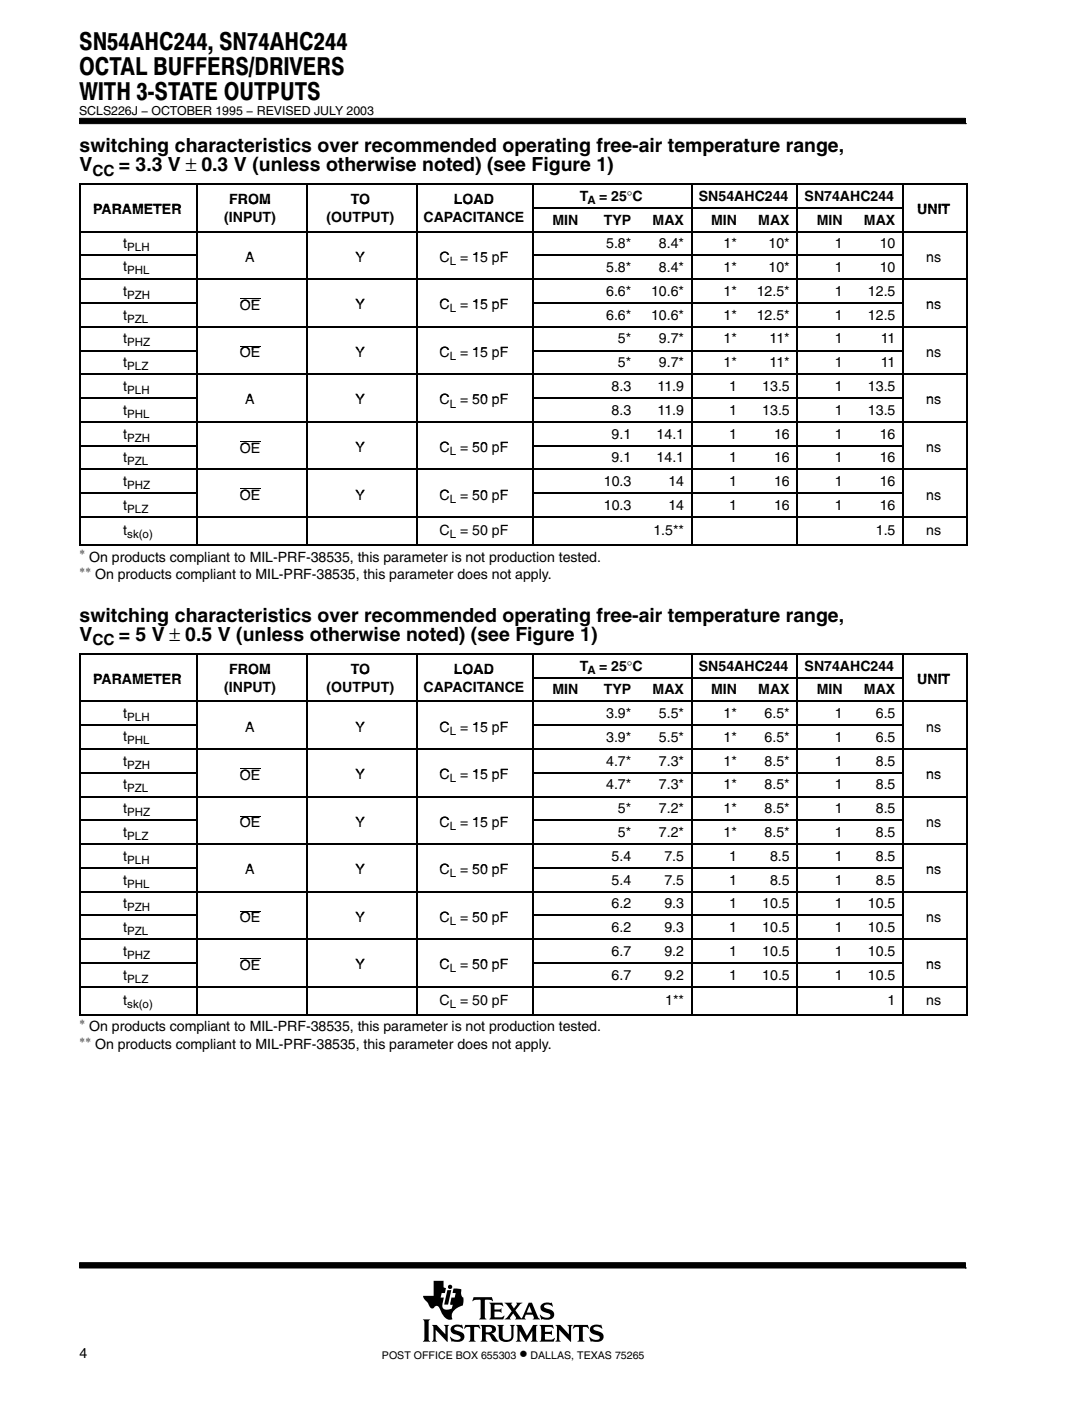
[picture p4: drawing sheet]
<svg xmlns="http://www.w3.org/2000/svg" width="216mm" height="280mm" viewBox="0 0 216 280" stroke-linecap="round" stroke-linejoin="round" font-family="sans-serif">
<g fill="#000" stroke="#000" stroke-width=".2">
<path d="M15.9 23.6v1.1h176.9v-1.1z" fill-rule="evenodd"/>
<path d="M15.9 252v1h176.9v-1z" fill-rule="evenodd"/>
</g>
<g fill="#000">
<path d="M89.3 257.4h.8l-.6 2.9h-.8z"/>
<path d="M84.4 263.3h1.5l-.3 .3v3.8l.3 .3h-1.5l.3-.5v-3.4z" fill-rule="evenodd"/>
<path d="M86.2 264.4h1l1.7 1.9v-1.5l-.3-.4h1.1l-.3 .3v3.1l-2.4-2.5v2l.3 .4h-1.1l.3-.5v-2.3z" fill-rule="evenodd"/>
<path d="M86.6 255.6h2v1.3l.4 .1-.2 1h-.6l-.2 .9h.6l-.2 1.1a.93 .93 0 0 0 .1 1.1 .93 .93 0 0 0 1.1 .2l.6-.2 .2-.8h-.5l.2-1.4h.7l.2-.9h-.7l.3-.9 1.5 .2v.9l.1 .5 .3 .2v.7l-.1 .9-.6 .2a2.75 2.75 0 0 0-1.6 1.9l.1 .6-.3 .1a1.67 1.67 0 0 1-1.8-1.3l-.3-.7a.68 .68 0 0 0-.5-.7 .68 .68 0 0 0-.8 .4h-.1a.74 .74 0 0 1-.9-.6l-1-1.4-.1-.4h2.1z" fill-rule="evenodd"/>
<path d="M90.2 264.7a2.09 2.09 0 0 1 1.9-.3l.1-.1 .3 .8h-.1a1.23 1.23 0 0 0-1.7-.1l.1 .4 .9 .3a1.07 1.07 0 0 1 1 1.3 1.07 1.07 0 0 1-1.4 .8l-.9-.2-.2 .1-.4-.9 .1-.1a1.38 1.38 0 0 0 2.1 .3 1.72 1.72 0 0 0-1.5-.9 .91 .91 0 0 1-.3-1.4z" fill-rule="evenodd"/>
<path d="M92.9 264.4h2.8l.2 .7-.5-.3h-.6l-.1 .1v2.4l.3 .4h-1.4l.2-.2 .1-.3v-2.3l-.7-.1-.6 .3z" fill-rule="evenodd"/>
<path d="M94.6 258.8h3.6l.2 .9-.6-.3-1 .1v3.4l.3 .4h-1.4l.3-.4v-3.4l-1-.1-.7 .2z" fill-rule="evenodd"/>
<path d="M95.9 264.4h2.1a.85 .85 0 0 1 1 .8 .85 .85 0 0 1-.9 .9l.5 .3 .6 .9 .4 .3-.2 .1a1.11 1.11 0 0 1-1.4-.9l-.3-.4-.7-.1v1l.3 .4h-1.4l.3-.5v-2.3z" fill-rule="evenodd"/>
<path d="M97.7 259.9h2.6l.2 .8-.7-.4-1.1 .1v.9h1.1l.3-.2v.9l-.3-.3h-1.1v1l.1 .2h1.3l.5-.4 .1 .1-.2 .7h-2.8l.3-.6v-2.2z" fill-rule="evenodd"/>
<path d="M99.3 264.4h1.3l-.3 .3v2.1l.3 .5a1.07 1.07 0 0 0 1.4-.3l.1-2.1-.3-.5h1l-.3 .3v1.9a1.34 1.34 0 0 1-1.9 1.1 1.08 1.08 0 0 1-1-1.1v-1.9z" fill-rule="evenodd"/>
<path d="M103 264.4h1.1l1.1 2.2 1.2-2.2h.9l-.3 .4v2.5l.4 .4h-1.4l.3-.4v-1.7l-1.3 2.2-1.3-2.3v1.8l.4 .4h-1.1l.3-.5v-2.3z" fill-rule="evenodd"/>
<path d="M100.7 259.9h1.6l-.2 .5 .5 .7 .6-.9-.1-.3h1.2l-.5 .4-.9 1.2 1.2 1.6 1.5-3.2h.6l1.2 2.9 .4 .5-1.4-.1a.24 .24 0 0 0 .2-.2 .24 .24 0 0 0 0-.2l-.2-.5h-1.4l-.3 .7 .3 .3h-2.2l.2-.4-.5-.8-.7 .8 .2 .4h-1.3l.6-.5 .9-1.1z" fill-rule="evenodd"/>
<path d="M108.2 260.3a1.87 1.87 0 0 1 1.4-.4l.4 .1 .2-.1 .1 .8a1.24 1.24 0 0 0-1.7-.1l.1 .3 .7 .3a1.08 1.08 0 0 1 1.3 1 1.08 1.08 0 0 1-1.2 1.1l-1.2-.1-.2 .1-.3-.9 .8 .5h.7a.47 .47 0 0 0 .6-.4 .47 .47 0 0 0-.5-.5h-.2a1.11 1.11 0 0 1-1.2-1.6z" fill-rule="evenodd"/>
<path d="M107.7 264.4h2.6l.2 .7-.6-.3-1.1 .1v.9h1l.4-.3v.9l-.3-.2h-1.1v1l1.4 .1 .5-.3-.2 .7h-2.8l.3-.3 .1-1.1-.1-1.6z" fill-rule="evenodd"/>
<path d="M110.9 264.4h1l1.7 1.9v-1.5l-.3-.4h1l-.3 .4v3l-2.4-2.5v2l.3 .4h-1l.3-.4v-2.5z" fill-rule="evenodd"/>
<path d="M114.6 264.4h2.8l.2 .7-.5-.3h-.6l-.1 .1v2.4l.3 .4h-1.4l.3-.4v-2.4l-.1-.1h-.6l-.6 .3z" fill-rule="evenodd"/>
<path d="M118.1 264.6l.5-.2h1.3l.1-.1 .3 .8h-.1a1.13 1.13 0 0 0-1.7-.1l.1 .4 .8 .2a1.07 1.07 0 0 1 1.1 1.1 1.07 1.07 0 0 1-1.2 1.1l-1.1-.2-.2 .1-.4-.9a1.82 1.82 0 0 0 2 .4h.1a.53 .53 0 0 0-.1-.7 .53 .53 0 0 0-.6-.1 1.09 1.09 0 0 1-1-.6 1.09 1.09 0 0 1 .1-1.2z" fill-rule="evenodd"/>
<circle cx="89.9" cy="256.8" r=".42"/>
</g>
<g fill="#fff">
<path d="M105.7 260.6l.5 1.3h-1z"/>
<path d="M97 264.8h.2a.67 .67 0 0 1 .8 0 .67 .67 0 0 1 .2 .7l-.5 .3-.7 .1z" fill-rule="evenodd"/>
</g>
<g fill="none" stroke="#000" stroke-width=".32">
<path d="M15.9 36.8h177.3M16 36.6v72.3M39.2 36.6v72.3M61.3 36.6v72.3M83.3 36.6v72.3M106.5 36.6v72.3M138.1 36.6v72.3M159.2 36.6v72.3M180.3 36.6v72.3M193 36.6v72.3M15.9 46.2h177.3M15.9 51h23.2"/>
<path d="M15.9 55.7h177.3M106.3 41.5h73.9M106.3 51h73.9M15.9 60.5h23.2M15.9 65.2h177.3M15.9 70h23.2M15.9 74.7h177.3M15.9 79.4h23.2M106.3 60.5h73.9M106.3 70h73.9M106.3 79.4h73.9M15.9 84.2h177.3"/>
<path d="M15.9 88.9h23.2M15.9 93.7h177.3M15.9 98.4h23.2M106.3 88.9h73.9M106.3 98.4h73.9M15.9 103.2h177.3M15.9 108.7h177.3M15.9 130.5h177.3M15.9 140h177.3M16 130.3v72.3M39.2 130.3v72.3M61.3 130.3v72.3"/>
<path d="M83.3 130.3v72.3M106.3 135.2h73.9M106.5 130.3v72.3M138.1 130.3v72.3M159.2 130.3v72.3M180.3 130.3v72.3M193 130.3v72.3M15.9 144.7h23.2M15.9 149.5h177.3M15.9 154.2h23.2M15.9 159h177.3M106.3 144.7h73.9"/>
<path d="M106.3 154.2h73.9M15.9 163.7h23.2M15.9 168.4h177.3M15.9 173.2h23.2M15.9 177.9h177.3M106.3 163.7h73.9M106.3 173.2h73.9M15.9 182.7h23.2M15.9 187.4h177.3M15.9 192.2h23.2M15.9 196.9h177.3M106.3 182.7h73.9"/>
<path d="M106.3 192.2h73.9M15.9 202.5h177.3"/>
</g>
<path d="M47.9 59.6h4.1M47.9 69.1h4.1M47.9 88.1h4.1M47.9 97.6h4.1M47.9 153.3h4.1M47.9 162.8h4.1M47.9 181.8h4.1M47.9 191.3h4.1" fill="none" stroke="#000" stroke-width=".2"/>
<g font-size="4.9">
<text x="15.8" y="10.1">SN54AHC244, SN74AHC244</text>
<text x="15.8" y="15">OCTAL BUFFERS/DRIVERS</text>
<text x="15.8" y="19.9">WITH 3-STATE OUTPUTS</text>
</g>
<g font-size="3.9">
<text x="15.9" y="30.4">switching characteristics over recommended operating free-air temperature range,</text>
<text x="15.9" y="34.2">V</text>
<text x="23.7" y="34.2">= 3.3 V ± 0.3 V (unless otherwise noted) (see Figure 1)</text>
<text x="15.9" y="124.1">switching characteristics over recommended operating free-air temperature range,</text>
<text x="15.9" y="128">V</text>
<text x="23.7" y="128">= 5 V ± 0.5 V (unless otherwise noted) (see Figure 1)</text>
</g>
<text font-size="3.5" x="103.7" y="271.2">•</text>
<g font-size="3.1">
<text x="18.5" y="35">CC</text>
<text x="18.5" y="128.8">CC</text>
</g>
<g font-size="2.8">
<text x="45.8" y="40.7">FROM</text>
<text x="70" y="40.7">TO</text>
<text x="90.6" y="40.7">LOAD</text>
<text x="115.8" y="40.1">T</text>
<text x="119.6" y="40.1">= 25°C</text>
<text x="139.5" y="40.1">SN54AHC244</text>
<text x="160.6" y="40.1">SN74AHC244</text>
<text x="18.6" y="42.8">PARAMETER</text>
<text x="44.8" y="44.3">(INPUT)</text>
<text x="65.2" y="44.3">(OUTPUT)</text>
<text x="84.6" y="44.3">CAPACITANCE</text>
<text x="110.3" y="44.8">MIN</text>
<text x="120.5" y="44.8">TYP</text>
<text x="130.3" y="44.8">MAX</text>
<text x="142" y="44.8">MIN</text>
<text x="151.4" y="44.8">MAX</text>
<text x="163.1" y="44.8">MIN</text>
<text x="172.5" y="44.8">MAX</text>
<text x="183.1" y="42.8">UNIT</text>
<text x="24.6" y="49.6">t</text>
<text x="49" y="52.3">A</text>
<text x="71" y="52.3">Y</text>
<text x="87.8" y="52.3">C</text>
<text x="91.9" y="52.3">= 15 pF</text>
<text x="94.3" y="52.3">15 pF</text>
<text x="121" y="49.6">5.8*</text>
<text x="131.6" y="49.6">8.4*</text>
<text x="144.5" y="49.6">1*</text>
<text x="153.4" y="49.6">10*</text>
<text x="166.7" y="49.6">1</text>
<text x="175.6" y="49.6">10</text>
<text x="184.9" y="52.3">ns</text>
<text x="24.6" y="54.1">t</text>
<text x="24.6" y="59">t</text>
<text x="121" y="54.3">5.8*</text>
<text x="121" y="59">6.6*</text>
<text x="130" y="59">10.6*</text>
<text x="131.6" y="54.3">8.4*</text>
<text x="144.5" y="54.3">1*</text>
<text x="144.5" y="59">1*</text>
<text x="151.1" y="59">12.5*</text>
<text x="153.4" y="54.3">10*</text>
<text x="166.7" y="54.3">1</text>
<text x="166.7" y="59">1</text>
<text x="173.3" y="59">12.5</text>
<text x="175.6" y="54.3">10</text>
<text x="24.6" y="63.8">t</text>
<text x="47.9" y="61.8">OE</text>
<text x="71" y="61.7">Y</text>
<text x="87.8" y="61.7">C</text>
<text x="91.9" y="61.8">= 15 pF</text>
<text x="94.3" y="61.7">15 pF</text>
<text x="121" y="63.8">6.6*</text>
<text x="130" y="63.8">10.6*</text>
<text x="144.5" y="63.8">1*</text>
<text x="151.1" y="63.8">12.5*</text>
<text x="166.7" y="63.8">1</text>
<text x="173.3" y="63.8">12.5</text>
<text x="184.9" y="61.7">ns</text>
<text x="24.6" y="68.5">t</text>
<text x="47.9" y="71.3">OE</text>
<text x="71" y="71.2">Y</text>
<text x="87.8" y="71.2">C</text>
<text x="91.9" y="71.2">= 15 pF</text>
<text x="94.3" y="71.2">15 pF</text>
<text x="123.4" y="68.5">5*</text>
<text x="131.6" y="68.5">9.7*</text>
<text x="144.5" y="68.5">1*</text>
<text x="153.6" y="68.5">11*</text>
<text x="166.7" y="68.5">1</text>
<text x="175.8" y="68.5">11</text>
<text x="184.9" y="71.2">ns</text>
<text x="24.6" y="73.3">t</text>
<text x="123.4" y="73.3">5*</text>
<text x="131.6" y="73.3">9.7*</text>
<text x="144.5" y="73.3">1*</text>
<text x="153.6" y="73.3">11*</text>
<text x="166.7" y="73.3">1</text>
<text x="175.8" y="73.3">11</text>
<text x="24.6" y="78">t</text>
<text x="24.6" y="82.8">t</text>
<text x="49" y="80.7">A</text>
<text x="71" y="80.7">Y</text>
<text x="87.8" y="80.7">C</text>
<text x="91.9" y="80.7">= 50 pF</text>
<text x="94.3" y="80.7">50 pF</text>
<text x="122.1" y="78">8.3</text>
<text x="122.1" y="82.8">8.3</text>
<text x="131.3" y="78">11.9</text>
<text x="131.3" y="82.8">11.9</text>
<text x="145.6" y="78">1</text>
<text x="145.6" y="82.8">1</text>
<text x="152.2" y="78">13.5</text>
<text x="152.2" y="82.8">13.5</text>
<text x="166.7" y="78">1</text>
<text x="166.7" y="82.8">1</text>
<text x="173.3" y="78">13.5</text>
<text x="173.3" y="82.8">13.5</text>
<text x="184.9" y="80.7">ns</text>
<text x="24.6" y="87.5">t</text>
<text x="122.1" y="87.5">9.1</text>
<text x="131.1" y="87.5">14.1</text>
<text x="145.6" y="87.5">1</text>
<text x="154.5" y="87.5">16</text>
<text x="166.7" y="87.5">1</text>
<text x="175.6" y="87.5">16</text>
<text x="24.6" y="92.3">t</text>
<text x="47.9" y="90.3">OE</text>
<text x="71" y="90.2">Y</text>
<text x="87.8" y="90.2">C</text>
<text x="91.9" y="90.2">= 50 pF</text>
<text x="94.3" y="90.2">50 pF</text>
<text x="122.1" y="92.3">9.1</text>
<text x="131.1" y="92.3">14.1</text>
<text x="145.6" y="92.3">1</text>
<text x="154.5" y="92.3">16</text>
<text x="166.7" y="92.3">1</text>
<text x="175.6" y="92.3">16</text>
<text x="184.9" y="90.2">ns</text>
<text x="24.6" y="97">t</text>
<text x="24.6" y="101.7">t</text>
<text x="47.9" y="99.8">OE</text>
<text x="71" y="99.7">Y</text>
<text x="87.8" y="99.7">C</text>
<text x="91.9" y="99.7">= 50 pF</text>
<text x="94.3" y="99.7">50 pF</text>
<text x="120.6" y="97">10.3</text>
<text x="120.6" y="101.7">10.3</text>
<text x="133.4" y="97">14</text>
<text x="133.4" y="101.7">14</text>
<text x="145.6" y="97">1</text>
<text x="145.6" y="101.7">1</text>
<text x="154.5" y="97">16</text>
<text x="154.5" y="101.7">16</text>
<text x="166.7" y="97">1</text>
<text x="166.7" y="101.7">1</text>
<text x="175.6" y="97">16</text>
<text x="175.6" y="101.7">16</text>
<text x="184.9" y="99.7">ns</text>
<text x="24.6" y="106.8">t</text>
<text x="87.8" y="106.8">C</text>
<text x="91.9" y="106.8">= 50 pF</text>
<text x="130.5" y="106.8">1.5**</text>
<text x="174.9" y="106.8">1.5</text>
<text x="184.9" y="106.8">ns</text>
<text x="17.8" y="112.1">On products compliant to MIL-PRF-38535, this parameter is not production tested.</text>
<text x="19" y="115.6">On products compliant to MIL-PRF-38535, this parameter does not apply.</text>
<text x="18.6" y="136.5">PARAMETER</text>
<text x="44.8" y="138">(INPUT)</text>
<text x="45.8" y="134.5">FROM</text>
<text x="65.2" y="138">(OUTPUT)</text>
<text x="70" y="134.5">TO</text>
<text x="84.6" y="138">CAPACITANCE</text>
<text x="90.6" y="134.5">LOAD</text>
<text x="115.8" y="133.8">T</text>
<text x="119.6" y="133.8">= 25°C</text>
<text x="139.5" y="133.8">SN54AHC244</text>
<text x="160.6" y="133.8">SN74AHC244</text>
<text x="183.1" y="136.5">UNIT</text>
<text x="24.6" y="143.3">t</text>
<text x="110.3" y="138.6">MIN</text>
<text x="120.5" y="138.6">TYP</text>
<text x="121" y="143.3">3.9*</text>
<text x="130.3" y="138.6">MAX</text>
<text x="131.6" y="143.3">5.5*</text>
<text x="142" y="138.6">MIN</text>
<text x="144.5" y="143.3">1*</text>
<text x="151.4" y="138.6">MAX</text>
<text x="152.7" y="143.3">6.5*</text>
<text x="163.1" y="138.6">MIN</text>
<text x="166.7" y="143.3">1</text>
<text x="172.5" y="138.6">MAX</text>
<text x="174.9" y="143.3">6.5</text>
<text x="24.6" y="147.9">t</text>
<text x="49" y="146">A</text>
<text x="71" y="146">Y</text>
<text x="87.8" y="146">C</text>
<text x="91.9" y="146">= 15 pF</text>
<text x="94.3" y="146">15 pF</text>
<text x="121" y="148">3.9*</text>
<text x="131.6" y="148">5.5*</text>
<text x="144.5" y="148">1*</text>
<text x="152.7" y="148">6.5*</text>
<text x="166.7" y="148">1</text>
<text x="174.9" y="148">6.5</text>
<text x="184.9" y="146">ns</text>
<text x="24.6" y="152.8">t</text>
<text x="47.9" y="155.6">OE</text>
<text x="71" y="155.5">Y</text>
<text x="87.8" y="155.5">C</text>
<text x="91.9" y="155.5">= 15 pF</text>
<text x="94.3" y="155.5">15 pF</text>
<text x="121" y="152.8">4.7*</text>
<text x="131.6" y="152.8">7.3*</text>
<text x="144.5" y="152.8">1*</text>
<text x="152.7" y="152.8">8.5*</text>
<text x="166.7" y="152.8">1</text>
<text x="174.9" y="152.8">8.5</text>
<text x="184.9" y="155.5">ns</text>
<text x="24.6" y="157.5">t</text>
<text x="121" y="157.5">4.7*</text>
<text x="131.6" y="157.5">7.3*</text>
<text x="144.5" y="157.5">1*</text>
<text x="152.7" y="157.5">8.5*</text>
<text x="166.7" y="157.5">1</text>
<text x="174.9" y="157.5">8.5</text>
<text x="24.6" y="162.3">t</text>
<text x="24.6" y="167">t</text>
<text x="47.9" y="165.1">OE</text>
<text x="71" y="165">Y</text>
<text x="87.8" y="165">C</text>
<text x="91.9" y="165">= 15 pF</text>
<text x="94.3" y="165">15 pF</text>
<text x="123.4" y="162.3">5*</text>
<text x="123.4" y="167">5*</text>
<text x="131.6" y="162.3">7.2*</text>
<text x="131.6" y="167">7.2*</text>
<text x="144.5" y="162.3">1*</text>
<text x="144.5" y="167">1*</text>
<text x="152.7" y="162.3">8.5*</text>
<text x="152.7" y="167">8.5*</text>
<text x="166.7" y="162.3">1</text>
<text x="166.7" y="167">1</text>
<text x="174.9" y="162.3">8.5</text>
<text x="174.9" y="167">8.5</text>
<text x="184.9" y="165">ns</text>
<text x="24.6" y="171.8">t</text>
<text x="122.1" y="171.8">5.4</text>
<text x="132.7" y="171.8">7.5</text>
<text x="145.6" y="171.8">1</text>
<text x="153.8" y="171.8">8.5</text>
<text x="166.7" y="171.8">1</text>
<text x="174.9" y="171.8">8.5</text>
<text x="24.6" y="176.5">t</text>
<text x="49" y="174.5">A</text>
<text x="71" y="174.5">Y</text>
<text x="87.8" y="174.5">C</text>
<text x="91.9" y="174.5">= 50 pF</text>
<text x="94.3" y="174.5">50 pF</text>
<text x="122.1" y="176.5">5.4</text>
<text x="132.7" y="176.5">7.5</text>
<text x="145.6" y="176.5">1</text>
<text x="153.8" y="176.5">8.5</text>
<text x="166.7" y="176.5">1</text>
<text x="174.9" y="176.5">8.5</text>
<text x="184.9" y="174.5">ns</text>
<text x="24.6" y="181.3">t</text>
<text x="24.6" y="186">t</text>
<text x="47.9" y="184">OE</text>
<text x="71" y="184">Y</text>
<text x="87.8" y="184">C</text>
<text x="91.9" y="184">= 50 pF</text>
<text x="94.3" y="184">50 pF</text>
<text x="122.1" y="181.3">6.2</text>
<text x="122.1" y="186">6.2</text>
<text x="132.7" y="181.3">9.3</text>
<text x="132.7" y="186">9.3</text>
<text x="145.6" y="181.3">1</text>
<text x="145.6" y="186">1</text>
<text x="152.2" y="181.3">10.5</text>
<text x="152.2" y="186">10.5</text>
<text x="166.7" y="181.3">1</text>
<text x="166.7" y="186">1</text>
<text x="173.3" y="181.3">10.5</text>
<text x="173.3" y="186">10.5</text>
<text x="184.9" y="184">ns</text>
<text x="24.6" y="190.7">t</text>
<text x="122.1" y="190.7">6.7</text>
<text x="132.7" y="190.7">9.2</text>
<text x="145.6" y="190.7">1</text>
<text x="152.2" y="190.7">10.5</text>
<text x="166.7" y="190.7">1</text>
<text x="173.3" y="190.7">10.5</text>
<text x="24.6" y="195.5">t</text>
<text x="47.9" y="193.5">OE</text>
<text x="71" y="193.4">Y</text>
<text x="87.8" y="193.4">C</text>
<text x="91.9" y="193.4">= 50 pF</text>
<text x="94.3" y="193.4">50 pF</text>
<text x="122.1" y="195.5">6.7</text>
<text x="132.7" y="195.5">9.2</text>
<text x="145.6" y="195.5">1</text>
<text x="152.2" y="195.5">10.5</text>
<text x="166.7" y="195.5">1</text>
<text x="173.3" y="195.5">10.5</text>
<text x="184.9" y="193.4">ns</text>
<text x="24.6" y="200.6">t</text>
<text x="87.8" y="200.6">C</text>
<text x="91.9" y="200.6">= 50 pF</text>
<text x="132.8" y="200.6">1**</text>
<text x="177.2" y="200.6">1</text>
<text x="184.9" y="200.6">ns</text>
<text x="17.8" y="205.8">On products compliant to MIL-PRF-38535, this parameter is not production tested.</text>
<text x="19" y="209.3">On products compliant to MIL-PRF-38535, this parameter does not apply.</text>
<text x="15.9" y="270.9">4</text>
</g>
<text font-size="2.5" x="15.8" y="22.9">SCLS226J − OCTOBER 1995 − REVISED JULY 2003</text>
<g font-size="2.3">
<text x="117.3" y="40.7">A</text>
<text x="25.4" y="50.2">PLH</text>
<text x="89.8" y="52.9">L</text>
<text x="25.4" y="54.7">PHL</text>
<text x="25.4" y="59.6">PZH</text>
<text x="25.4" y="64.4">PZL</text>
<text x="89.8" y="62.4">L</text>
<text x="25.4" y="69.1">PHZ</text>
<text x="89.8" y="71.8">L</text>
<text x="25.4" y="73.9">PLZ</text>
<text x="25.4" y="78.6">PLH</text>
<text x="25.4" y="83.4">PHL</text>
<text x="89.8" y="81.3">L</text>
<text x="25.4" y="88.1">PZH</text>
<text x="25.4" y="92.9">PZL</text>
<text x="89.8" y="90.8">L</text>
<text x="25.4" y="97.6">PHZ</text>
<text x="89.8" y="100.3">L</text>
<text x="25.4" y="102.3">PLZ</text>
<text x="25.4" y="107.4">sk(o)</text>
<text x="89.8" y="107.4">L</text>
<text x="15.9" y="111">∗</text>
<text x="15.9" y="114.5">∗∗</text>
<text x="117.3" y="134.4">A</text>
<text x="25.4" y="143.9">PLH</text>
<text x="25.4" y="148.5">PHL</text>
<text x="89.8" y="146.6">L</text>
<text x="25.4" y="153.4">PZH</text>
<text x="25.4" y="158.1">PZL</text>
<text x="89.8" y="156.1">L</text>
<text x="25.4" y="162.9">PHZ</text>
<text x="25.4" y="167.6">PLZ</text>
<text x="89.8" y="165.6">L</text>
<text x="25.4" y="172.4">PLH</text>
<text x="25.4" y="177.1">PHL</text>
<text x="89.8" y="175.1">L</text>
<text x="25.4" y="181.9">PZH</text>
<text x="89.8" y="184.6">L</text>
<text x="25.4" y="186.6">PZL</text>
<text x="25.4" y="191.3">PHZ</text>
<text x="25.4" y="196.1">PLZ</text>
<text x="89.8" y="194">L</text>
<text x="25.4" y="201.2">sk(o)</text>
<text x="89.8" y="201.2">L</text>
<text x="15.9" y="204.7">∗</text>
<text x="15.9" y="208.2">∗∗</text>
</g>
<g font-size="2.1">
<text x="76.3" y="271.2">POST OFFICE BOX 655303</text>
<text x="105.9" y="271.2">DALLAS, TEXAS 75265</text>
</g>
</svg>
